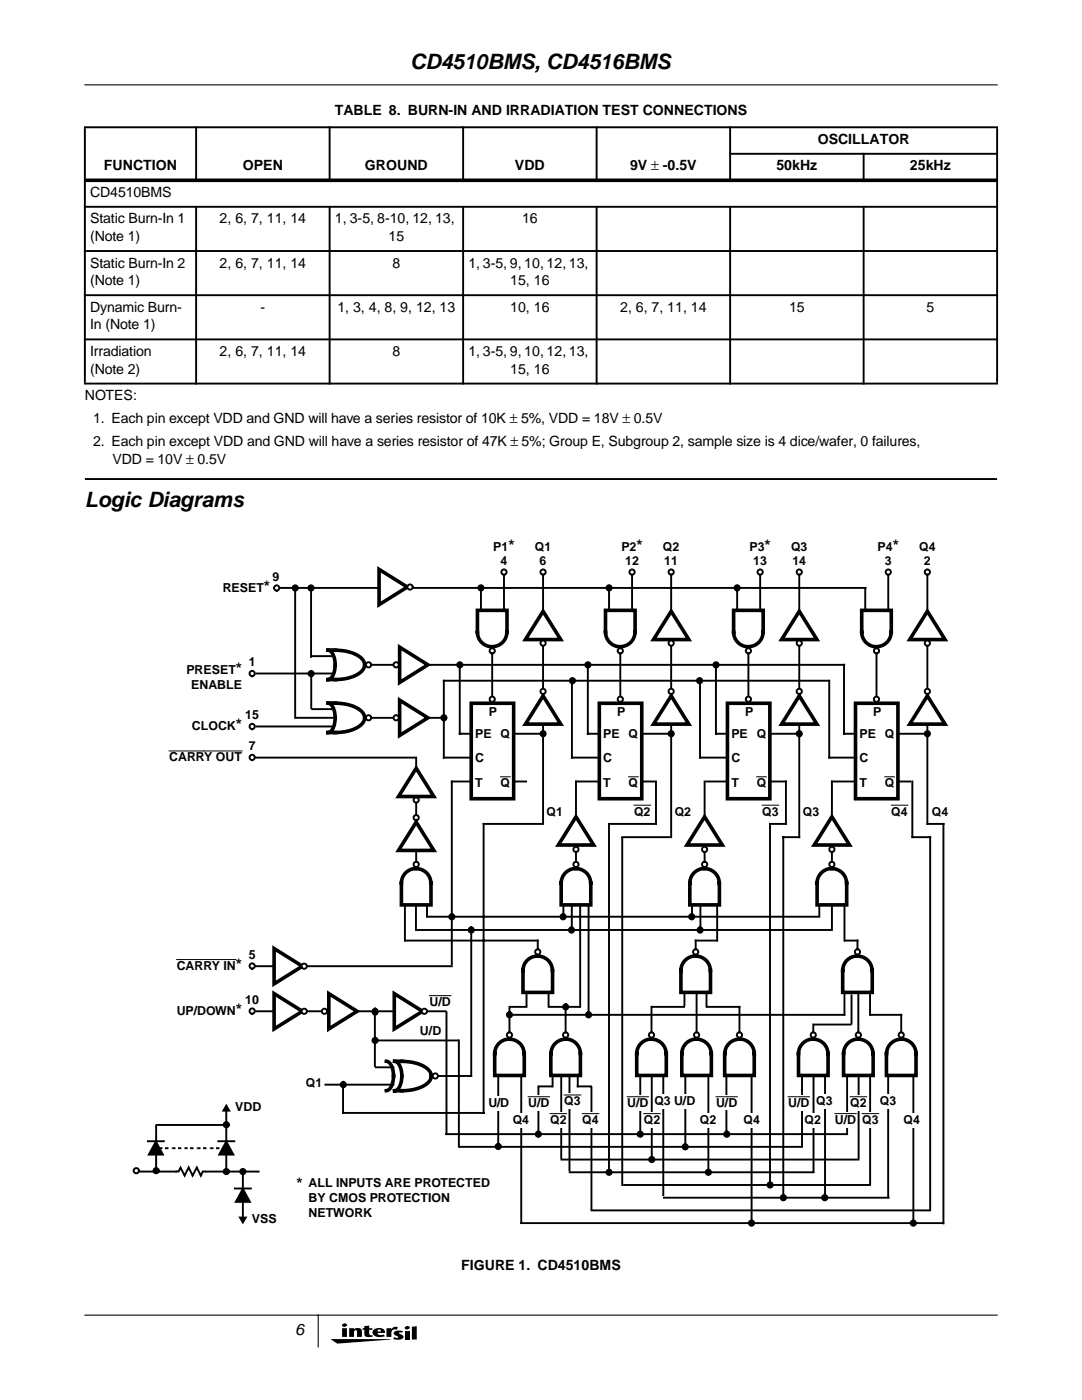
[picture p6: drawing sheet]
<svg xmlns="http://www.w3.org/2000/svg" width="216mm" height="279mm" viewBox="0 0 216 279" stroke-linecap="round" stroke-linejoin="round" font-family="sans-serif">
<g fill="#000">
<path d="M65.9 267.2l12.2 .1-10.8 .8zM69.7 265.1h.9v.2a.96 .96 0 0 1 1.6 .4v1.1h-1v-1.1l-.2-.2-.3 .1-.1 1.2h-.9zM72.7 264.7l1-.1v.5h.6v.3h-.6v.9l.3 .2 .3-.1 .1 .3-.6 .1a.87 .87 0 0 1-1.1-.5v-.9h-.3v-.3h.3zM77.1 265.1h1v.2a.93 .93 0 0 1 1.3-.4l-.3 .5a.67 .67 0 0 0-.7 0 .67 .67 0 0 0-.3 .7v.7h-1zM78.7 265.8l.6-.2 1.1 .1-.2 .3-.5-.1v.2a.74 .74 0 0 1 .8 .9 1.93 1.93 0 0 1-2.1 .2l.3-.3a.57 .57 0 0 0 .8 0l-.8-.5a.38 .38 0 0 1 0-.6zM80.8 265.6h.9v1.7h-.9zM80.8 264.8a.55 .55 0 0 1 1 .2 .55 .55 0 0 1-.5 .3 .55 .55 0 0 1-.6-.3zM82.2 264.8l1-.1v2.6h-1z"/>
<path d="M68.3 265.1v1.7h.9v-1.7zM68.3 264.3l-.1 .2a.5 .5 0 0 0 .6 .3 .5 .5 0 0 0 .4-.5 .64 .64 0 0 0-.9 0z"/>
<path d="M74.5 265.4a.86 .86 0 0 0-.1 .9 .86 .86 0 0 0 .8 .5l1.6-.1-.3-.4-.3 .1a.61 .61 0 0 1-.9-.4h1.5a.93 .93 0 0 0-1.1-1l-.5 .1zM75.5 265.4h.4l.1 .3h-.7z"/>
</g>
<path d="M16.9 16.9h182.1M16.9 262.5h182.1M63.5 262.5v6.3" fill="none" stroke="#000" stroke-width=".21"/>
<g fill="#000" stroke="#000" stroke-width=".38">
<path d="M39.1 25.2v11.1zM65.8 25.2v11.1zM92.4 25.2v11.1zM119 25.2v11.1zM145.7 25.2v11.1zM172.3 30.5v5.8zM16.8 25.4h182.3zM145.5 30.7h53.6zM16.8 41.3h182.3zM16.8 50.1h182.3zM16.8 58.9h182.3zM16.9 25.6v50.8z"/>
<path d="M39.1 41.1v35.6zM65.8 41.1v35.6zM92.4 41.1v35.6zM119 41.1v35.6zM145.7 41.1v35.6zM172.3 41.1v35.6zM199 25.6v50.8zM16.8 67.7h182.3zM16.8 76.6h182.3zM16.9 95.6h182.1z"/>
</g>
<path d="M16.8 36h182.3z" fill="#000" stroke="#000" stroke-width=".72" stroke-linecap="butt"/>
<path d="M96 117.9v3.5M100.6 114.7v6.7M98.2 129.4v9.6M64.7 216.5h14M74.8 213h3.9M85.9 214.7h8.3" fill="none" stroke="#000" stroke-width=".38"/>
<path d="M101.1 126.2a2.92 2.92 0 0 1-2.9 2.9M101.2 126.2v-4.4h-5.9v4.4a2.93 2.93 0 0 0 2.9 2.9" fill="none" stroke="#000" stroke-width=".72"/>
<g fill="#fff" stroke="#000" stroke-width=".38">
<circle cx="98.2" cy="129.9" r=".53"/>
<circle cx="100.6" cy="114.2" r=".53"/>
</g>
<circle cx="96" cy="117.3" r=".53" fill="#000" stroke="#000" stroke-width=".38"/>
<circle cx="108.4" cy="114.2" r=".53" fill="#fff" stroke="#000" stroke-width=".38"/>
<path d="M108.4 114.7v49.7" fill="none" stroke="#000" stroke-width=".38"/>
<g fill="#fff" stroke="#000" stroke-width=".38">
<circle cx="108.4" cy="138" r=".53"/>
<circle cx="108.4" cy="128.4" r=".53"/>
</g>
<g fill="#fff" stroke="#000" stroke-width=".72">
<path d="M108.4 122l3.5 5.6h-7.1z"/>
<path d="M108.4 138.9l3.5 5.6h-7.1z"/>
</g>
<path d="M62.1 117.3v13.8M91.7 132.7v13.7h2.2M88.6 151.2h5.3M90.1 156h3.8M102.8 146.4h5.9M102.8 156h2.2" fill="none" stroke="#000" stroke-width=".38"/>
<circle cx="108.4" cy="146.4" r=".53" fill="#000" stroke="#000" stroke-width=".38"/>
<path d="M94 140.4h8.5v19h-8.5z" fill="none" stroke="#000" stroke-width=".72"/>
<path d="M99.9 155h1.9" fill="none" stroke="#000" stroke-width=".2"/>
<circle cx="98.2" cy="139.6" r=".53" fill="#fff" stroke="#000" stroke-width=".38"/>
<path d="M51 134.4h15.5M62.1 130.9h4.4M73.2 132.7h95.2M88.6 135.9h76.7" fill="none" stroke="#000" stroke-width=".38"/>
<g fill="#000" stroke="#000" stroke-width=".38">
<circle cx="91.8" cy="132.7" r=".53"/>
<circle cx="88.6" cy="143.3" r=".53"/>
</g>
<path d="M66.9 132.7l-.1 1a2.02 2.02 0 0 1-1.4 1.9h2.7l2.1-.5a3.2 3.2 0 0 0 2.6-2.4M66.9 132.7l-.3-1.8a1.69 1.69 0 0 0-1.2-1.2l2.7 .1 1.7 .4a3.4 3.4 0 0 1 3 2.5" fill="none" stroke="#000" stroke-width=".72"/>
<g fill="#fff" stroke="#000" stroke-width=".38">
<circle cx="73.6" cy="132.7" r=".53"/>
<circle cx="79.1" cy="132.7" r=".53"/>
</g>
<path d="M79.7 129.2l5.7 3.5-5.7 3.5z" fill="#fff" stroke="#000" stroke-width=".72"/>
<path d="M51 145h15.5M62.1 141.5h4.4M72.7 143.3h16" fill="none" stroke="#000" stroke-width=".38"/>
<path d="M65.4 140.3h1.5M65.4 140.3a1.46 1.46 0 0 1 1.2 1.2l.3 1.8M66.9 143.2l-.1 1.1a2.02 2.02 0 0 1-1.4 1.9l2.7-.1 2.1-.4a3.2 3.2 0 0 0 2.6-2.5M66.9 140.3l1.7 .2 1.2 .2a3.4 3.4 0 0 1 3 2.6" fill="none" stroke="#000" stroke-width=".72"/>
<circle cx="73.6" cy="143.2" r=".53" fill="#fff" stroke="#000" stroke-width=".38"/>
<path d="M79.7 139.7l5.7 3.6-5.7 3.5z" fill="#fff" stroke="#000" stroke-width=".72"/>
<path d="M54.7 117.3h118M58.9 117.3v26h7.6M62.1 134.4v6.9M88.6 135.9v15.3" fill="none" stroke="#000" stroke-width=".38"/>
<g fill="#000" stroke="#000" stroke-width=".38">
<circle cx="58.9" cy="117.4" r=".53"/>
<circle cx="62.1" cy="117.4" r=".53"/>
<circle cx="62.1" cy="134.4" r=".53"/>
</g>
<path d="M75.6 113.6l5.7 3.6-5.7 3.5z" fill="#fff" stroke="#000" stroke-width=".72"/>
<g fill="#fff" stroke="#000" stroke-width=".38">
<circle cx="81.8" cy="117.2" r=".53"/>
<circle cx="50.3" cy="134.4" r=".53"/>
<circle cx="50.3" cy="145" r=".53"/>
</g>
<path d="M90.1 156v36.5M96.5 164.4h11.6" fill="none" stroke="#000" stroke-width=".38"/>
<circle cx="55.2" cy="117.4" r=".53" fill="#fff" stroke="#000" stroke-width=".38"/>
<path d="M121.5 117.9v3.5M126.1 114.7v6.7M123.8 129.4v9.6" fill="none" stroke="#000" stroke-width=".38"/>
<path d="M126.7 126.2a2.93 2.93 0 0 1-3 2.9M126.7 126.2v-4.4h-5.9v4.4a2.93 2.93 0 0 0 3 2.9" fill="none" stroke="#000" stroke-width=".72"/>
<g fill="#fff" stroke="#000" stroke-width=".38">
<circle cx="123.8" cy="129.9" r=".53"/>
<circle cx="126.1" cy="114.2" r=".53"/>
</g>
<circle cx="121.5" cy="117.3" r=".53" fill="#000" stroke="#000" stroke-width=".38"/>
<circle cx="133.9" cy="114.2" r=".53" fill="#fff" stroke="#000" stroke-width=".38"/>
<path d="M133.9 114.7v52.4" fill="none" stroke="#000" stroke-width=".38"/>
<g fill="#fff" stroke="#000" stroke-width=".38">
<circle cx="133.9" cy="138" r=".53"/>
<circle cx="133.9" cy="128.4" r=".53"/>
</g>
<g fill="#fff" stroke="#000" stroke-width=".72">
<path d="M133.9 122l3.6 5.6h-7.1z"/>
<path d="M133.9 138.9l3.6 5.6h-7.1z"/>
</g>
<path d="M117.3 132.7v13.7h2.1M114.1 151.2h5.4M115 156h4.4M128.4 146.4h5.8M128.4 156h2.1" fill="none" stroke="#000" stroke-width=".38"/>
<circle cx="133.9" cy="146.4" r=".53" fill="#000" stroke="#000" stroke-width=".38"/>
<path d="M119.6 140.4h8.5v19h-8.5z" fill="none" stroke="#000" stroke-width=".72"/>
<path d="M125.4 155h1.9" fill="none" stroke="#000" stroke-width=".2"/>
<circle cx="123.8" cy="139.6" r=".53" fill="#fff" stroke="#000" stroke-width=".38"/>
<circle cx="117.3" cy="132.7" r=".53" fill="#000" stroke="#000" stroke-width=".38"/>
<path d="M147.1 117.9v3.5M151.7 114.7v6.7M114.1 135.9v15.3M149.3 129.4v9.6" fill="none" stroke="#000" stroke-width=".38"/>
<path d="M152.3 126.2a2.92 2.92 0 0 1-3 2.9M152.3 126.2v-4.4h-5.9v4.4a2.93 2.93 0 0 0 2.9 2.9" fill="none" stroke="#000" stroke-width=".72"/>
<g fill="#fff" stroke="#000" stroke-width=".38">
<circle cx="149.3" cy="129.9" r=".53"/>
<circle cx="151.7" cy="114.2" r=".53"/>
</g>
<circle cx="147.1" cy="117.3" r=".53" fill="#000" stroke="#000" stroke-width=".38"/>
<circle cx="159.5" cy="114.2" r=".53" fill="#fff" stroke="#000" stroke-width=".38"/>
<path d="M159.5 114.7v52.4" fill="none" stroke="#000" stroke-width=".38"/>
<g fill="#fff" stroke="#000" stroke-width=".38">
<circle cx="159.5" cy="138" r=".53"/>
<circle cx="159.5" cy="128.4" r=".53"/>
</g>
<g fill="#fff" stroke="#000" stroke-width=".72">
<path d="M159.5 122l3.5 5.6h-7z"/>
<path d="M159.5 138.9l3.5 5.6h-7z"/>
</g>
<path d="M142.9 132.7v13.7h2.1M139.7 151.2h5.4M140.9 156h4.1M154 146.4h5.8M154 156h2.8" fill="none" stroke="#000" stroke-width=".38"/>
<circle cx="159.5" cy="146.4" r=".53" fill="#000" stroke="#000" stroke-width=".38"/>
<path d="M145.2 140.4h8.4v19h-8.4z" fill="none" stroke="#000" stroke-width=".72"/>
<path d="M151 155h1.9" fill="none" stroke="#000" stroke-width=".2"/>
<circle cx="149.3" cy="139.6" r=".53" fill="#fff" stroke="#000" stroke-width=".38"/>
<circle cx="142.9" cy="132.7" r=".53" fill="#000" stroke="#000" stroke-width=".38"/>
<path d="M172.6 117.4v4.2M177.2 114.7v6.7M139.7 135.9v15.3M174.9 129.4v9.6M140.6 156v16.4M156.8 156v8.4" fill="none" stroke="#000" stroke-width=".38"/>
<path d="M177.8 126.2a2.93 2.93 0 0 1-2.9 2.9M177.8 126.2v-4.4h-5.9v4.4a2.93 2.93 0 0 0 3 2.9" fill="none" stroke="#000" stroke-width=".72"/>
<g fill="#fff" stroke="#000" stroke-width=".38">
<circle cx="174.9" cy="129.9" r=".53"/>
<circle cx="177.2" cy="114.2" r=".53"/>
<circle cx="185" cy="114.2" r=".53"/>
</g>
<path d="M185 114.7v49.7" fill="none" stroke="#000" stroke-width=".38"/>
<g fill="#fff" stroke="#000" stroke-width=".38">
<circle cx="185" cy="138" r=".53"/>
<circle cx="185" cy="128.4" r=".53"/>
</g>
<g fill="#fff" stroke="#000" stroke-width=".72">
<path d="M185 122l3.6 5.6h-7.1z"/>
<path d="M185 138.9l3.6 5.6h-7.1z"/>
</g>
<path d="M168.4 132.7v13.7h2.1M165.5 151.2h5.3M166 156h4.8M179.5 146.4h5.8M179.5 156h2.1" fill="none" stroke="#000" stroke-width=".38"/>
<circle cx="185" cy="146.4" r=".53" fill="#000" stroke="#000" stroke-width=".38"/>
<path d="M170.7 140.4h8.5v19h-8.5z" fill="none" stroke="#000" stroke-width=".72"/>
<path d="M176.6 155h1.9" fill="none" stroke="#000" stroke-width=".2"/>
<circle cx="174.9" cy="139.6" r=".53" fill="#fff" stroke="#000" stroke-width=".38"/>
<path d="M165.5 135.9v15.3M166 156v16.9" fill="none" stroke="#000" stroke-width=".38"/>
<circle cx="50.3" cy="151.2" r=".53" fill="#fff" stroke="#000" stroke-width=".38"/>
<path d="M33.8 149.9h14.5" fill="none" stroke="#000" stroke-width=".2"/>
<path d="M99.4 214.9v14.1M101.7 200.9v5.9M104 215.1v28.9" fill="none" stroke="#000" stroke-width=".38"/>
<path d="M101.6 207.4a2.92 2.92 0 0 1 3 2.9M101.7 207.4a2.93 2.93 0 0 0-3 2.9v4.3h5.9v-4.3" fill="none" stroke="#000" stroke-width=".72"/>
<circle cx="101.7" cy="206.5" r=".53" fill="#fff" stroke="#000" stroke-width=".38"/>
<path d="M105.1 198.5v2.1M107.3 187.7v1.8M102 200.9h3.1M112.9 200.9v5.9M115.3 214.9v1.9" fill="none" stroke="#000" stroke-width=".38"/>
<path d="M107.3 190.8a2.93 2.93 0 0 0-2.9 2.9v4.4h5.9l-.1-4.4a2.92 2.92 0 0 0-2.9-2.9M109.9 210.3a2.94 2.94 0 0 1 3-2.9 2.94 2.94 0 0 1 2.9 2.9v4.3h-5.9v-4.3" fill="none" stroke="#000" stroke-width=".72"/>
<circle cx="99.4" cy="228.8" r=".53" fill="#000" stroke="#000" stroke-width=".38"/>
<circle cx="112.9" cy="206.5" r=".53" fill="#fff" stroke="#000" stroke-width=".38"/>
<path d="M109.5 198.5v2.1M109.5 200.9h6M112 215.1v16M113.6 214.7v18.9" fill="none" stroke="#000" stroke-width=".38"/>
<circle cx="112.9" cy="200.9" r=".52" fill="#000" stroke="#000" stroke-width=".38"/>
<g fill="#fff">
<path d="M97.4 218.8h4.2v2.8h-4.2z" fill-rule="evenodd"/>
<path d="M101.8 222.1h4.2v2.8h-4.2z" fill-rule="evenodd"/>
<path d="M112.6 218.2h3.2v3h-3.2z" fill-rule="evenodd"/>
</g>
<path d="M112.6 218.5h3.3z" fill="#fff" stroke="#000" stroke-width=".2"/>
<path d="M115.3 216.8h2.6M118 217v24.4" fill="none" stroke="#000" stroke-width=".38"/>
<path d="M116.3 221.9h3.1v3h-3.1z" fill-rule="evenodd" fill="#fff"/>
<path d="M116.2 222.2h3.3z" fill="#fff" stroke="#000" stroke-width=".2"/>
<path d="M107.4 216.8h2.7M107.4 217.2v9.1" fill="none" stroke="#000" stroke-width=".38"/>
<circle cx="107.4" cy="226.3" r=".53" fill="#000" stroke="#000" stroke-width=".38"/>
<path d="M105.4 218.6h4.2v3h-4.2z" fill-rule="evenodd" fill="#fff"/>
<path d="M105.4 218.9h4.3z" fill="#fff" stroke="#000" stroke-width=".2"/>
<path d="M101.8 202.5h66.7" fill="none" stroke="#000" stroke-width=".38"/>
<circle cx="101.7" cy="202.5" r=".53" fill="#000" stroke="#000" stroke-width=".38"/>
<circle cx="107.3" cy="190" r=".53" fill="#fff" stroke="#000" stroke-width=".38"/>
<path d="M83 151.2v20.8M80.8 181v6.7M85.2 181v2M110.3 215.1v1.7" fill="none" stroke="#000" stroke-width=".38"/>
<path d="M83 173.3a2.92 2.92 0 0 1 3 2.9M83 173.3a2.94 2.94 0 0 0-2.9 2.9v4.4h5.9v-4.4" fill="none" stroke="#000" stroke-width=".72"/>
<g fill="#fff" stroke="#000" stroke-width=".38">
<circle cx="83" cy="172.5" r=".53"/>
<circle cx="83" cy="163.2" r=".53"/>
<circle cx="83" cy="159.6" r=".53"/>
</g>
<g fill="#fff" stroke="#000" stroke-width=".72">
<path d="M83 164.1l3.6 5.6h-7.1z"/>
<path d="M83 153.3l3.6 5.7h-7.1z"/>
</g>
<g fill="none" stroke="#000" stroke-width=".38">
<path d="M51 151.2h31.7M114.9 156v16.4M96.5 164.4v57.7h-28M80.8 187.7h26.5M83 181v4.6M83.3 185.6h82.5M85.4 183h77.8M112.4 181v2M114.1 181v4.6M115.8 181v19.9M117.4 181v21.9M89.1 202v24.3h79.7"/>
<path d="M91.6 207.6v21.2M91.7 228.9h68.3M112 231.4h59.3M113.7 234h48.6M124.5 236.5h49.1M132.5 239h44.8M104 244.1h84.2M118.1 241.6h67.5"/>
</g>
<path d="M114.9 173.3a2.93 2.93 0 0 1 3 2.9M114.9 173.3a2.94 2.94 0 0 0-2.9 2.9v4.4h5.9v-4.4" fill="none" stroke="#000" stroke-width=".72"/>
<g fill="#fff" stroke="#000" stroke-width=".38">
<circle cx="114.9" cy="169.5" r=".53"/>
<circle cx="114.9" cy="172.5" r=".53"/>
</g>
<path d="M114.9 163l3.6 5.6h-7.1z" fill="#fff" stroke="#000" stroke-width=".72"/>
<g fill="#000" stroke="#000" stroke-width=".38">
<circle cx="90.2" cy="183" r=".53"/>
<circle cx="94" cy="185.6" r=".53"/>
<circle cx="112.4" cy="183" r=".53"/>
<circle cx="114" cy="185.6" r=".53"/>
<circle cx="117.4" cy="202.5" r=".53"/>
</g>
<path d="M130.9 156v8.4M51 192.8h39.1M138.1 181v2M139.8 181v4.6M143.1 181v6.7M51 201.8h38.1M68.5 216.8v5.3M74.8 202v10.9" fill="none" stroke="#000" stroke-width=".38"/>
<path d="M140.6 173.3a2.93 2.93 0 0 1 2.9 2.9M140.6 173.3a2.94 2.94 0 0 0-3 2.9v4.4h5.9v-4.4" fill="none" stroke="#000" stroke-width=".72"/>
<g fill="#fff" stroke="#000" stroke-width=".38">
<circle cx="140.6" cy="169.5" r=".53"/>
<circle cx="140.6" cy="172.5" r=".53"/>
</g>
<path d="M140.6 163l3.5 5.6h-7z" fill="#fff" stroke="#000" stroke-width=".72"/>
<g fill="#000" stroke="#000" stroke-width=".38">
<circle cx="138" cy="183" r=".53"/>
<circle cx="139.7" cy="185.6" r=".53"/>
</g>
<path d="M163.5 181v2M166 181v4.6M168.5 181v6.7" fill="none" stroke="#000" stroke-width=".38"/>
<path d="M166 173.3a2.93 2.93 0 0 1 2.9 2.9M166 173.3a2.94 2.94 0 0 0-3 2.9v4.4h5.9v-4.4" fill="none" stroke="#000" stroke-width=".72"/>
<g fill="#fff" stroke="#000" stroke-width=".38">
<circle cx="166" cy="169.5" r=".53"/>
<circle cx="166" cy="172.5" r=".53"/>
</g>
<path d="M166 163l3.5 5.6h-7z" fill="#fff" stroke="#000" stroke-width=".72"/>
<path d="M127.8 214.9v11.4M130 200.9v5.9M132.3 215.1v23.4" fill="none" stroke="#000" stroke-width=".38"/>
<path d="M130 207.4a2.94 2.94 0 0 0-3 2.9v4.3h6l-.1-4.3a2.92 2.92 0 0 0-2.9-2.9" fill="none" stroke="#000" stroke-width=".72"/>
<circle cx="130" cy="206.5" r=".53" fill="#fff" stroke="#000" stroke-width=".38"/>
<path d="M136.6 198.5v2.1M138.8 187.7v1.8M130.1 200.9h6.4M147.5 200.9v5.9M150 214.9v28.4" fill="none" stroke="#000" stroke-width=".38"/>
<path d="M138.8 190.8a2.92 2.92 0 0 1 2.9 2.9M138.8 190.8a2.94 2.94 0 0 0-2.9 2.9v4.4h5.9v-4.4M147.6 207.4a2.94 2.94 0 0 1 2.9 2.9v4.3h-5.9v-4.3a2.92 2.92 0 0 1 3-2.9" fill="none" stroke="#000" stroke-width=".72"/>
<circle cx="127.8" cy="226.3" r=".53" fill="#000" stroke="#000" stroke-width=".38"/>
<circle cx="147.5" cy="206.5" r=".53" fill="#fff" stroke="#000" stroke-width=".38"/>
<path d="M141 198.5v2.1M141 200.9h6.5" fill="none" stroke="#000" stroke-width=".38"/>
<circle cx="138.8" cy="190" r=".53" fill="#fff" stroke="#000" stroke-width=".38"/>
<path d="M138.8 187.7h4.3M139 198.3v8.5M136.8 214.9v14.1M141.3 215.1v18.1M144.9 215.1v11.2" fill="none" stroke="#000" stroke-width=".38"/>
<path d="M141.9 210.3a2.94 2.94 0 0 0-2.9-2.9 2.94 2.94 0 0 0-3 2.9v4.3h5.9v-4.3" fill="none" stroke="#000" stroke-width=".72"/>
<circle cx="139" cy="206.5" r=".53" fill="#fff" stroke="#000" stroke-width=".38"/>
<path d="M182 156v11.1M124.2 167.1h9.3M124.2 167.3v69.2M130.9 164.4h-9.4v69.4M156.8 164.4h-3.2v71.5M159.5 167.1h-3.2v71.4M182.1 167.1h3.5v74.3M185.1 164.4h3.1v79.7M130.1 215.1v16M160 214.9v13.9M162.3 204.5v2.3M164.6 215.1v23.4" fill="none" stroke="#000" stroke-width=".38"/>
<g fill="#000" stroke="#000" stroke-width=".38">
<circle cx="121.5" cy="233.9" r=".53"/>
<circle cx="130.1" cy="231.4" r=".53"/>
<circle cx="136.7" cy="228.9" r=".53"/>
<circle cx="141.3" cy="233.9" r=".53"/>
<circle cx="145" cy="226.3" r=".53"/>
<circle cx="153.7" cy="236.5" r=".53"/>
<circle cx="156.3" cy="239" r=".53"/>
<circle cx="150" cy="244.1" r=".53"/>
</g>
<path d="M162.3 207.4a2.94 2.94 0 0 0-3 2.9v4.3h5.9v-4.3a2.92 2.92 0 0 0-3-2.9" fill="none" stroke="#000" stroke-width=".72"/>
<circle cx="162.3" cy="206.5" r=".53" fill="#fff" stroke="#000" stroke-width=".38"/>
<path d="M168.5 198.5v4M171.1 187.7v1.8M162.6 204.5h7.1M179.8 202.5v4.4M182.3 214.9v28.4" fill="none" stroke="#000" stroke-width=".38"/>
<path d="M171.1 190.8a2.92 2.92 0 0 1 2.9 2.9M171.1 190.8a2.94 2.94 0 0 0-3 2.9v4.4h5.9v-4.4M179.8 207.4a2.94 2.94 0 0 1 3 2.9v4.3h-5.9v-4.3a2.92 2.92 0 0 1 3-2.9" fill="none" stroke="#000" stroke-width=".72"/>
<circle cx="179.8" cy="206.5" r=".53" fill="#fff" stroke="#000" stroke-width=".38"/>
<path d="M173.6 198.5v4M173.8 202.5h6" fill="none" stroke="#000" stroke-width=".38"/>
<circle cx="171.1" cy="190" r=".53" fill="#fff" stroke="#000" stroke-width=".38"/>
<path d="M168.6 187.7h2.5M171.3 198.3v8.5M169 214.9v11.4M173.6 215.1v21.3M177.2 215.1v23.9" fill="none" stroke="#000" stroke-width=".38"/>
<path d="M174.2 210.3a2.94 2.94 0 0 0-2.9-2.9 2.94 2.94 0 0 0-3 2.9v4.3h5.9v-4.3" fill="none" stroke="#000" stroke-width=".72"/>
<circle cx="171.3" cy="206.5" r=".53" fill="#fff" stroke="#000" stroke-width=".38"/>
<path d="M169.9 198.6v5.7M162.3 215.1v18.8M171.3 215.1v16" fill="none" stroke="#000" stroke-width=".38"/>
<g fill="#000" stroke="#000" stroke-width=".38">
<circle cx="164.6" cy="239" r=".53"/>
<circle cx="182.2" cy="244.1" r=".53"/>
</g>
<g fill="#fff">
<path d="M128.5 221.9h3.2v3h-3.2z" fill-rule="evenodd"/>
<path d="M125.2 218.6h4.2v3h-4.2z" fill-rule="evenodd"/>
<path d="M130.6 218.4h3.2v2.8h-3.2z" fill-rule="evenodd"/>
<path d="M135 218.4h3.2v2.8h-3.2z" fill-rule="evenodd"/>
<path d="M157.3 218.6h4.2v3h-4.2z" fill-rule="evenodd"/>
<path d="M160.6 222.1h3.2v2.8h-3.2z" fill-rule="evenodd"/>
<path d="M162.9 218.4h3.2v2.8h-3.2z" fill-rule="evenodd"/>
<path d="M166.6 221.9h4.2v3h-4.2z" fill-rule="evenodd"/>
<path d="M169.6 218.6h3.5v3h-3.5z" fill-rule="evenodd"/>
<path d="M171.8 221.9h3.7v3h-3.7z" fill-rule="evenodd"/>
<path d="M175.6 218.4h3.2v2.8h-3.2z" fill-rule="evenodd"/>
<path d="M180.4 222.1h3.1v2.8h-3.1z" fill-rule="evenodd"/>
</g>
<g fill="#fff" stroke="#000" stroke-width=".2">
<path d="M128.5 222.2h3.2z"/>
<path d="M125.2 218.9h4.2z"/>
<path d="M157.3 218.9h4.2z"/>
<path d="M166.6 222.2h4.3z"/>
<path d="M169.6 218.9h3.3z"/>
<path d="M172 222.2h3.3z"/>
<path d="M177.8 160.7h3.3z"/>
<path d="M152.1 160.7h3.3z"/>
<path d="M126.5 160.7h3.3z"/>
</g>
<path d="M94 185.6v29.1" fill="none" stroke="#000" stroke-width=".38"/>
<path d="M80.2 214.7v.4a2.45 2.45 0 0 1-1.5 2.6h2.1l1.7-.2a4.2 4.2 0 0 0 3.5-2.5l.1-.3M80.2 214.8l-.2-1.6a1.77 1.77 0 0 0-1.3-1.4l3 .1 1.9 .5a3.2 3.2 0 0 1 2.5 2.3v.1" fill="none" stroke="#000" stroke-width=".72"/>
<circle cx="86.9" cy="214.7" r=".53" fill="#fff" stroke="#000" stroke-width=".38"/>
<path d="M77.1 211.8a2.3 2.3 0 0 1 1.4 2.4v.6M78.5 214.7l-.2 1.4a1.88 1.88 0 0 1-1.1 1.5l-.1 .1" fill="none" stroke="#000" stroke-width=".72"/>
<path d="M74.8 207.6h16.8" fill="none" stroke="#000" stroke-width=".38"/>
<g fill="#000" stroke="#000" stroke-width=".38">
<circle cx="68.5" cy="216.5" r=".53"/>
<circle cx="74.9" cy="207.6" r=".53"/>
<circle cx="74.9" cy="201.9" r=".57"/>
</g>
<g fill="#fff" stroke="#000" stroke-width=".38">
<circle cx="79.1" cy="143.2" r=".53"/>
<circle cx="84.7" cy="201.8" r=".53"/>
<circle cx="60.7" cy="201.8" r=".53"/>
<circle cx="64.7" cy="201.8" r=".53"/>
<circle cx="60.7" cy="192.8" r=".53"/>
<circle cx="50.3" cy="192.8" r=".53"/>
</g>
<g fill="#fff" stroke="#000" stroke-width=".72">
<path d="M78.7 198.3l5.6 3.5-5.6 3.6z"/>
<path d="M54.7 198.3l5.6 3.5-5.6 3.6z"/>
<path d="M65.6 198.3l5.7 3.5-5.7 3.6z"/>
<path d="M54.7 189.3l5.6 3.5-5.6 3.6z"/>
</g>
<path d="M35.3 191.5h11.8" fill="none" stroke="#000" stroke-width=".2"/>
<circle cx="50.3" cy="201.8" r=".53" fill="#fff" stroke="#000" stroke-width=".38"/>
<path d="M85.7 198.7h4.3" fill="none" stroke="#000" stroke-width=".2"/>
<g fill="#000" stroke="#000" stroke-width=".38">
<circle cx="114.2" cy="135.9" r=".53"/>
<circle cx="139.6" cy="135.9" r=".53"/>
</g>
<path d="M30.6 229.2h14.6" fill="none" stroke="#fff" stroke-width=".38"/>
<path d="M27.6 233.8h24M30.6 229.2h14.6M31.3 224.5h13.9M45.2 220.7l.5 1h-1.1zM45.2 221.8v12" fill="none" stroke="#000" stroke-width=".38"/>
<path d="M45.2 220.7l.5 1h-1.1z" fill="#000"/>
<path d="M35.4 233.2h5.4v1.2h-5.4z" fill-rule="evenodd" fill="#fff"/>
<path d="M29.5 227.8h3.2M31.2 224.6v9.1M35.2 233.8h.4l.4-.8 .8 1.6 .8-1.6 .8 1.6 .9-1.6 .8 1.6 .3-.8h.5M43.6 227.8h3.1M46.9 237.2h3.1" fill="none" stroke="#000" stroke-width=".38"/>
<g fill="#000" stroke="#000" stroke-width=".38">
<path d="M31.1 227.8l1.4 2.6h-2.8zM45.2 227.8l1.4 2.6h-2.9zM48.5 237.3l1.4 2.6h-2.9z"/>
<circle cx="31.2" cy="233.6" r=".53"/>
<circle cx="45.2" cy="224.5" r=".53"/>
<circle cx="48.5" cy="233.8" r=".53"/>
</g>
<circle cx="27.2" cy="233.6" r=".53" fill="#fff" stroke="#000" stroke-width=".38"/>
<circle cx="45.2" cy="233.8" r=".53" fill="#000" stroke="#000" stroke-width=".38"/>
<path d="M48.5 233.8v9M47.9 243h1.1l-.5 1z" fill="none" stroke="#000" stroke-width=".38"/>
<path d="M47.9 243h1.1l-.5 1z" fill="#000"/>
<g fill="#fff">
<path d="M142.9 218.6h4.2v2.9h-4.2z" fill-rule="evenodd"/>
<path d="M148.4 222.1h3.2v2.8h-3.2z" fill-rule="evenodd"/>
<path d="M139.7 222.1h3.2v2.8h-3.2z" fill-rule="evenodd"/>
<path d="M109.8 221.9h3.2v3h-3.2z" fill-rule="evenodd"/>
</g>
<g fill="#fff" stroke="#000" stroke-width=".2">
<path d="M142.9 218.9h4.2z"/>
<path d="M109.8 222.2h3.3z"/>
</g>
<g font-size="4.2">
<text x="81.8" y="13.8">CD4510BMS, CD4516BMS</text>
<text x="16.9" y="101.2">Logic Diagrams</text>
</g>
<g font-size="3.2">
<text x="101.5" y="109.9">*</text>
<text x="127" y="109.9">*</text>
<text x="152.6" y="109.9">*</text>
<text x="178.1" y="109.9">*</text>
<text x="52.7" y="118.2">*</text>
<text x="47.1" y="134.5">*</text>
<text x="47.1" y="145.8">*</text>
<text x="47.1" y="193.6">*</text>
<text x="47.1" y="202.6">*</text>
<text x="59.1" y="237.3">*</text>
<text x="58.9" y="266.5">6</text>
</g>
<g font-size="2.8">
<text x="66.8" y="23">TABLE 8. BURN-IN AND IRRADIATION TEST CONNECTIONS</text>
<text x="163.2" y="28.7">OSCILLATOR</text>
<text x="20.7" y="34">FUNCTION</text>
<text x="48.5" y="34">OPEN</text>
<text x="72.8" y="34">GROUND</text>
<text x="102.8" y="34">VDD</text>
<text x="125.7" y="34">9V ± -0.5V</text>
<text x="154.9" y="34">50kHz</text>
<text x="181.6" y="34">25kHz</text>
<text x="18" y="39.3">CD4510BMS</text>
<text x="18" y="44.6">Static Burn-In 1</text>
<text x="43.8" y="44.6">2, 6, 7, 11, 14</text>
<text x="66.8" y="44.6">1, 3-5, 8-10, 12, 13,</text>
<text x="104.2" y="44.6">16</text>
<text x="18" y="48.1">(Note 1)</text>
<text x="18" y="53.4">Static Burn-In 2</text>
<text x="43.8" y="53.4">2, 6, 7, 11, 14</text>
<text x="77.5" y="48.1">15</text>
<text x="78.3" y="53.4">8</text>
<text x="93.5" y="53.4">1, 3-5, 9, 10, 12, 13,</text>
<text x="18" y="56.9">(Note 1)</text>
<text x="101.8" y="56.9">15, 16</text>
<text x="18" y="62.2">Dynamic Burn-</text>
<text x="18" y="65.7">In (Note 1)</text>
<text x="52" y="62.2">-</text>
<text x="67.3" y="62.2">1, 3, 4, 8, 9, 12, 13</text>
<text x="101.8" y="62.2">10, 16</text>
<text x="123.7" y="62.2">2, 6, 7, 11, 14</text>
<text x="157.4" y="62.2">15</text>
<text x="184.9" y="62.2">5</text>
<text x="18" y="71">Irradiation</text>
<text x="43.8" y="71">2, 6, 7, 11, 14</text>
<text x="78.3" y="71">8</text>
<text x="93.5" y="71">1, 3-5, 9, 10, 12, 13,</text>
<text x="18" y="74.6">(Note 2)</text>
<text x="101.8" y="74.6">15, 16</text>
<text x="16.9" y="79.8">NOTES:</text>
<text x="18.6" y="89">2. Each pin except VDD and GND will have a series resistor of 47K ± 5%; Group E, Subgroup 2, sample size is 4 dice/wafer, 0 failures,</text>
<text x="18.6" y="84.4">1. Each pin except VDD and GND will have a series resistor of 10K ± 5%, VDD = 18V ± 0.5V</text>
<text x="22.4" y="92.5">VDD = 10V ± 0.5V</text>
<text x="92" y="253.4">FIGURE 1. CD4510BMS</text>
</g>
<g font-size="2.5">
<text x="98.4" y="109.9">P1</text>
<text x="99.9" y="112.8">4</text>
<text x="106.7" y="109.9">Q1</text>
<text x="107.7" y="112.8">6</text>
<text x="124" y="109.9">P2</text>
<text x="124.7" y="112.8">12</text>
<text x="132.3" y="109.9">Q2</text>
<text x="132.5" y="112.8">11</text>
<text x="149.6" y="109.9">P3</text>
<text x="150.3" y="112.8">13</text>
<text x="157.8" y="109.9">Q3</text>
<text x="158.1" y="112.8">14</text>
<text x="175.1" y="109.9">P4</text>
<text x="176.6" y="112.8">3</text>
<text x="183.4" y="109.9">Q4</text>
<text x="184.4" y="112.8">2</text>
<text x="44.4" y="118.2">RESET</text>
<text x="54.4" y="115.9">9</text>
<text x="37.2" y="134.5">PRESET</text>
<text x="38.2" y="137.5">ENABLE</text>
<text x="49.6" y="133">1</text>
<text x="48.9" y="143.5">15</text>
<text x="97.6" y="142.9">P</text>
<text x="123.1" y="142.9">P</text>
<text x="148.7" y="142.9">P</text>
<text x="174.2" y="142.9">P</text>
<text x="38.3" y="145.8">CLOCK</text>
<text x="49.6" y="149.7">7</text>
<text x="94.8" y="147.3">PE</text>
<text x="99.9" y="147.3">Q</text>
<text x="120.4" y="147.3">PE</text>
<text x="125.4" y="147.3">Q</text>
<text x="145.9" y="147.3">PE</text>
<text x="151" y="147.3">Q</text>
<text x="171.5" y="147.3">PE</text>
<text x="176.6" y="147.3">Q</text>
<text x="33.8" y="152">CARRY OUT</text>
<text x="94.8" y="152">C</text>
<text x="120.4" y="152">C</text>
<text x="145.9" y="152">C</text>
<text x="171.5" y="152">C</text>
<text x="94.8" y="157.1">T</text>
<text x="99.9" y="157.1">Q</text>
<text x="120.4" y="157.1">T</text>
<text x="125.4" y="157.1">Q</text>
<text x="145.9" y="157.1">T</text>
<text x="151" y="157.1">Q</text>
<text x="171.5" y="157.1">T</text>
<text x="176.6" y="157.1">Q</text>
<text x="109.1" y="162.8">Q1</text>
<text x="126.5" y="162.8">Q2</text>
<text x="134.6" y="162.8">Q2</text>
<text x="152.1" y="162.8">Q3</text>
<text x="160.2" y="162.8">Q3</text>
<text x="177.8" y="162.8">Q4</text>
<text x="186" y="162.8">Q4</text>
<text x="49.6" y="191.3">5</text>
<text x="35.3" y="193.6">CARRY IN</text>
<text x="35.3" y="202.6">UP/DOWN</text>
<text x="48.9" y="200.3">10</text>
<text x="85.7" y="200.8">U/D</text>
<text x="83.8" y="206.6">U/D</text>
<text x="47" y="221.8">VDD</text>
<text x="61" y="217">Q1</text>
<text x="97.4" y="221">U/D</text>
<text x="105.4" y="221">U/D</text>
<text x="112.6" y="220.6">Q3</text>
<text x="125.2" y="221">U/D</text>
<text x="130.6" y="220.6">Q3</text>
<text x="134.5" y="220.6">U/D</text>
<text x="142.9" y="221">U/D</text>
<text x="157.3" y="221">U/D</text>
<text x="162.8" y="220.6">Q3</text>
<text x="169.6" y="221">Q2</text>
<text x="175.5" y="220.6">Q3</text>
<text x="102.3" y="224.3">Q4</text>
<text x="109.8" y="224.3">Q2</text>
<text x="116.2" y="224.3">Q4</text>
<text x="128.5" y="224.3">Q2</text>
<text x="139.7" y="224.3">Q2</text>
<text x="148.4" y="224.3">Q4</text>
<text x="160.6" y="224.3">Q2</text>
<text x="166.6" y="224.3">U/D</text>
<text x="172" y="224.3">Q3</text>
<text x="180.3" y="224.3">Q4</text>
<text x="61.6" y="236.8">ALL INPUTS ARE PROTECTED</text>
<text x="61.6" y="239.8">BY CMOS PROTECTION</text>
<text x="50.3" y="244.1">VSS</text>
<text x="61.6" y="242.8">NETWORK</text>
</g>
</svg>
